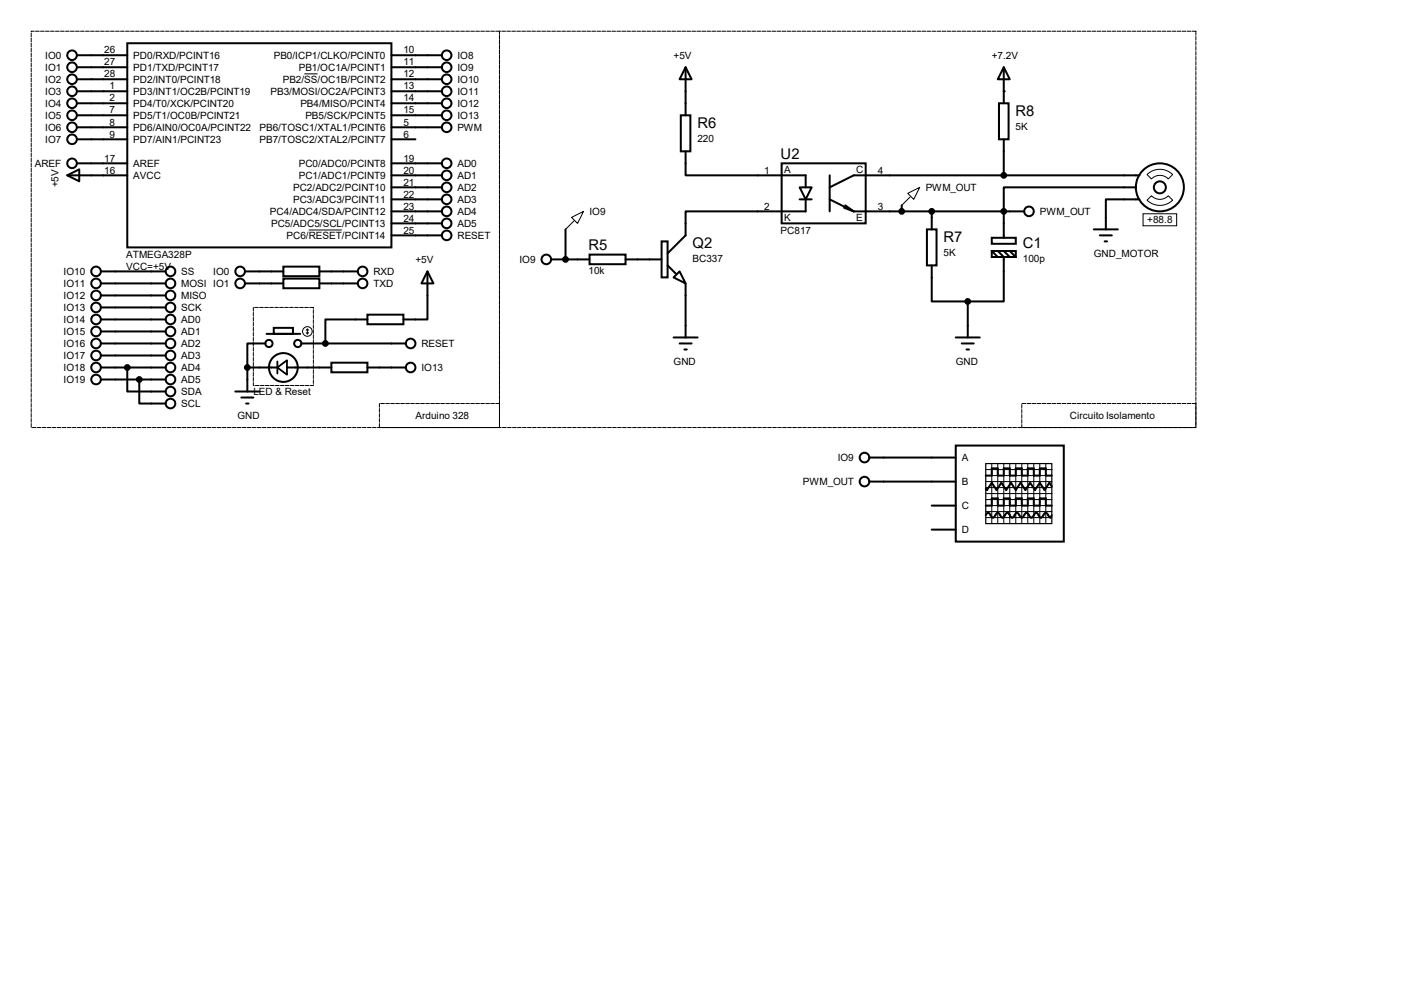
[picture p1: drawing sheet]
<svg xmlns="http://www.w3.org/2000/svg" width="297mm" height="210mm" viewBox="0 0 297 210" stroke-linecap="round" stroke-linejoin="round" font-family="sans-serif">
<g fill="none" stroke="#000" stroke-width=".42">
<path d="M16.3 19.3h10.6M16.3 16.8h10.6M16.3 14.2h10.6M16.3 11.7h10.6M26.9 9.1h55.9v43.2h-55.9zM82.8 19.3h10.7M82.8 16.8h10.7M82.8 14.2h10.7M82.8 11.7h10.7M145 14.2l1.3 2.6h-2.5zM145 14.2v10.2M212.3 14.2l1.3 2.6h-2.5z"/>
<path d="M212.3 14.2v7.6M14.2 37.1l2.6-1.3v2.6zM14.2 37.1h12.7M16.3 29.5h10.6M16.3 26.9h10.6M16.3 24.4h10.6M16.3 21.8h10.6M16.3 34.5h10.6M82.8 29.5h5.1M82.8 26.9h10.7M82.8 24.4h10.7M82.8 21.8h10.7"/>
<path d="M82.8 34.5h10.7M82.8 37.1h10.7M82.8 39.6h10.7M144 24.4h2v7.6h-2zM145 32v5.1h25.4v2.5M165.4 34.5h17.7v12.7h-17.7zM169.2 39.6h2.5l-1.3 2.6zM175.5 37.1v7.6M211.3 21.8h2.1v7.7h-2.1zM212.3 29.5v7.6M240.3 39.6h-28v10.7M241 37.1h-60.4l-5.1 2.5"/>
<path d="M21.3 57.4h13.8M21.3 59.9h13.8M51.8 57.4h8.1M51.8 59.9h8.1M59.9 56.4h7.7v2h-7.7zM59.9 58.9h7.7v2.1h-7.7zM67.6 57.4h8.1M67.6 59.9h8.1M82.8 42.2h10.7M82.8 44.7h10.7M82.8 47.2h10.7M82.8 49.8h10.7"/>
<path d="M90.4 57.4l1.3 2.5h-2.5zM90.4 57.4v10.2h-5.1M116.6 54.9h8.1M119.6 48.5v6.4M124.7 53.8h7.6v2.1h-7.6zM132.3 54.9h7.7M140 51.1h1.2v7.6h-1.2zM141.2 56.1l1.8 1.8M142.5 58.7l1.3-1.3 1.2 2.5zM145 59.9v11.5M169.2 42.2h2.5M170.4 42.2v2.5h-25.4v5.1l-3.8 3.8"/>
<path d="M175.5 42.2l5.1 2.5M178.6 43.9l2 .8M178.8 43.4l1.8 1.3M180.6 44.7h36.1M190.8 43.4v1.3M196.1 48.5h2v7.6h-2zM197.1 56.1v7.7h7.6M197.1 44.7v3.8M209.8 50.3h5.1v1.3h-5.1zM209.8 53.1h5.1v1.3h-5.1zM209.8 53.1l1.3 1.3M211.1 53.1l1.2 1.3v9.4h-7.6"/>
<path d="M212.3 53.1l1.3 1.3M213.6 53.1l1.3 1.3M231.4 48.5h5.1M232.7 49.8h2.5M233.7 51.1h.5M241 42.2h-7.1v6.3M21.3 77.7h13.8M21.3 62.5h13.8M21.3 65h13.8M21.3 72.6h13.8M21.3 67.6h13.8M21.3 70.1h13.8"/>
<path d="M21.3 75.2h13.8M26.9 77.7v5.1h8.2M52.3 77.7h6.4M52.3 77.7v5.1M56.1 72.6h-3.8v5.1M56.4 70.6h7.1M57.9 69.3h4.1v1.3h-4.1zM60.7 77.7h9.4M63.8 72.6h22.1M70.1 76.7h7.6v2h-7.6zM77.7 66.5h7.6v2.1h-7.6zM77.7 67.6h-8.9v5"/>
<path d="M77.7 77.7h8.2M142.5 71.4h5.1M143.8 72.6h2.5M144.8 73.9h.5M202.2 71.4h5.1M203.5 72.6h2.5M204.5 73.9h.5M204.7 63.8v7.6M21.3 80.3h13.8M29.5 80.3v5h5.6M49.8 82.8h5.1M51.1 84.1h2.5"/>
<path d="M52.1 85.3h.5M183.9 96.8h18.3M202.2 94.2h22.8v20.4h-22.8zM183.9 101.9h18.3M197.1 106.9h5.1M197.1 112h5.1M208.5 109l.5-.5 1.1 1 1-1 1 1 1-1 1 1 1-1 1.1 1 1-1 1 1 1-1 1 1 1-1 1 1 .3-.5M208.5 100.6h1.3v-1.5h1.3v1.5h1.2v-1.5h1.3v1.5h1.3v-1.5h1.3v1.5h1.2v-1.5h1.3v1.5h1.3v-1.5h1.2v1.5h1.3M208.5 106.9h1.3v-1.5h1.3v1.5h1.2v-1.5h1.3v1.5h1.3v-1.5h1.3v1.5h1.2v-1.5h1.3v1.5h1.3v-1.5h1.2v1.5h1.3M222.5 102.9l-.5-.8-1 1.5-1-1.5-1.1 1.5-1-1.5-1 1.5-1-1.5-1 1.5-1-1.5-1 1.5-1.1-1.5-1 1.5-1-1.5-1 1.5-.3-.2"/>
<circle cx="15.2" cy="19.3" r="1.02"/>
<circle cx="15.2" cy="14.2" r="1.02"/>
<circle cx="15.2" cy="11.7" r="1.02"/>
<circle cx="15.2" cy="16.8" r="1.02"/>
<circle cx="94.5" cy="14.2" r="1.02"/>
<circle cx="94.5" cy="16.8" r="1.02"/>
<circle cx="94.5" cy="11.7" r="1.02"/>
<circle cx="94.5" cy="19.3" r="1.02"/>
<circle cx="15.2" cy="34.5" r="1.02"/>
<circle cx="15.2" cy="21.8" r="1.02"/>
<circle cx="15.2" cy="29.5" r="1.02"/>
<circle cx="15.2" cy="26.9" r="1.02"/>
<circle cx="15.2" cy="24.4" r="1.02"/>
<circle cx="94.5" cy="21.8" r="1.02"/>
<circle cx="94.5" cy="26.9" r="1.02"/>
<circle cx="94.5" cy="24.4" r="1.02"/>
<circle cx="94.5" cy="37.1" r="1.02"/>
<circle cx="94.5" cy="34.5" r="1.02"/>
<circle cx="94.5" cy="39.6" r="1.02"/>
<circle cx="245.4" cy="39.6" r="5.1"/>
<circle cx="245.4" cy="39.6" r="1.27"/>
<circle cx="20.3" cy="57.4" r="1.02"/>
<circle cx="20.3" cy="59.9" r="1.02"/>
<circle cx="36.1" cy="57.4" r="1.02"/>
<circle cx="36.1" cy="59.9" r="1.02"/>
<circle cx="50.8" cy="57.4" r="1.02"/>
<circle cx="50.8" cy="59.9" r="1.02"/>
<circle cx="76.7" cy="57.4" r="1.02"/>
<circle cx="76.7" cy="59.9" r="1.02"/>
<circle cx="94.5" cy="42.2" r="1.02"/>
<circle cx="94.5" cy="49.8" r="1.02"/>
<circle cx="94.5" cy="44.7" r="1.02"/>
<circle cx="94.5" cy="47.2" r="1.02"/>
<circle cx="115.6" cy="54.9" r="1.02"/>
<circle cx="217.7" cy="44.7" r="1.02"/>
<circle cx="20.3" cy="65" r="1.02"/>
<circle cx="20.3" cy="75.2" r="1.02"/>
<circle cx="20.3" cy="62.5" r="1.02"/>
<circle cx="20.3" cy="77.7" r="1.02"/>
<circle cx="20.3" cy="67.6" r="1.02"/>
<circle cx="20.3" cy="70.1" r="1.02"/>
<circle cx="20.3" cy="72.6" r="1.02"/>
<circle cx="36.1" cy="77.7" r="1.02"/>
<circle cx="36.1" cy="65" r="1.02"/>
<circle cx="36.1" cy="67.6" r="1.02"/>
<circle cx="36.1" cy="75.2" r="1.02"/>
<circle cx="36.1" cy="70.1" r="1.02"/>
<circle cx="36.1" cy="72.6" r="1.02"/>
<circle cx="36.1" cy="62.5" r="1.02"/>
<circle cx="56.9" cy="72.6" r=".76"/>
<circle cx="59.9" cy="77.7" r="3"/>
<circle cx="63" cy="72.6" r=".76"/>
<circle cx="86.9" cy="77.7" r="1.02"/>
<circle cx="86.9" cy="72.6" r="1.02"/>
<circle cx="20.3" cy="80.3" r="1.02"/>
<circle cx="36.1" cy="85.3" r="1.02"/>
<circle cx="36.1" cy="82.8" r="1.02"/>
<circle cx="36.1" cy="80.3" r="1.02"/>
<circle cx="182.9" cy="96.8" r="1.02"/>
<circle cx="182.9" cy="101.9" r="1.02"/>
</g>
<g fill="#000">
<circle cx="212.3" cy="19.3" r=".21"/>
<circle cx="119.6" cy="54.9" r=".21"/>
</g>
<g fill="none" stroke="#000" stroke-width=".21">
<path d="M64.4 15.6h2.8M242.7 36.9a3.9 3.9 0 0 1 5.4 0l-1 .9a2.46 2.46 0 0 0-3.5 0zM65.3 48.6h7M120.9 46l2.5-1.3-1.2 2.5zM121.4 46.7l-1.8 1.8M192 40.9l2.6-1.3-1.3 2.6zM192.5 41.7l-1.7 1.7M241.8 45.2h7.1v2.6h-7.1zM242.7 42.3l.9-.9a2.46 2.46 0 0 0 3.5 0l1 .9a3.9 3.9 0 0 1-5.4 0zM64.8 70.4l.2 .2M65 69.6v1M65 69.6l-.2 .2"/>
<path d="M65 69.6l.3 .2M65.3 70.4l-.3 .2M208.5 99.3h14M209.8 98v12.7M211.1 98v12.7M212.3 98l.1 12.7M213.6 98l.1 12.7M214.9 98v12.7M216.2 98v12.7M217.4 98l.1 12.7M218.7 98v12.7M220 98v12.7"/>
<path d="M221.2 98l.1 12.7M208.5 101.9h14M208.5 100.6h14M208.5 103.1h14M208.5 105.7h14M208.5 106.9h14M208.5 108.2h14M208.5 109.5h14M208.5 104.4h14"/>
<circle cx="65" cy="70.1" r="1.02"/>
</g>
<path d="M58.7 77.7l2-1.5v3zM58.7 76.5v2.5" fill="none" stroke="#000" stroke-width=".38"/>
<path d="M6.6 6.6h99.1v83.8h-99.1zM105.7 6.6h147.3v83.8h-147.3zM53.6 65h12.7v16.5h-12.7zM80.3 85.3h25.4v5.1h-25.4zM216.2 85.3h36.8v5.1h-36.8z" fill="none" stroke="#000" stroke-width=".21" stroke-dasharray=".8 .3"/>
<g fill="#000" stroke="#000" stroke-width=".42">
<circle cx="212.3" cy="37.1" r=".51"/>
<circle cx="119.6" cy="54.9" r=".51"/>
<circle cx="190.8" cy="44.7" r=".51"/>
<circle cx="197.1" cy="44.7" r=".51"/>
<circle cx="212.3" cy="44.7" r=".51"/>
<circle cx="26.9" cy="77.7" r=".51"/>
<circle cx="52.3" cy="77.7" r=".51"/>
<circle cx="68.8" cy="72.6" r=".51"/>
<circle cx="204.7" cy="63.8" r=".51"/>
<circle cx="29.5" cy="80.3" r=".51"/>
</g>
<path d="M208.5 98h14v12.7h-14z" fill="none" stroke="#000" stroke-width=".25"/>
<g font-size="3.1">
<text x="147.5" y="27">R6</text>
<text x="214.8" y="24.5">R8</text>
<text x="165.1" y="33.7">U2</text>
<text x="124.5" y="53">R5</text>
<text x="146.5" y="52.4">Q2</text>
<text x="199.6" y="51.1">R7</text>
<text x="216.4" y="52.4">C1</text>
</g>
<g font-size="2.1">
<text x="22.1" y="11.3">26</text>
<text x="85.3" y="11.3">10</text>
<text x="9.6" y="17.5">IO2</text>
<text x="9.6" y="15">IO1</text>
<text x="9.6" y="12.4">IO0</text>
<text x="22.1" y="16.4">28</text>
<text x="22.1" y="13.8">27</text>
<text x="28.2" y="17.5">PD2/INT0/PCINT18</text>
<text x="28.2" y="15">PD1/TXD/PCINT17</text>
<text x="28.2" y="12.4">PD0/RXD/PCINT16</text>
<text x="57.9" y="12.4">PB0/ICP1/CLKO/PCINT0</text>
<text x="59.8" y="17.5">PB2/SS/OC1B/PCINT2</text>
<text x="63.2" y="15">PB1/OC1A/PCINT1</text>
<text x="85.3" y="13.8">11</text>
<text x="85.3" y="16.4">12</text>
<text x="96.8" y="12.4">IO8</text>
<text x="96.8" y="15">IO9</text>
<text x="96.8" y="17.5">IO10</text>
<text x="142.5" y="12.4">+5V</text>
<text x="209.8" y="12.4">+7.2V</text>
<text x="9.6" y="22.6">IO4</text>
<text x="9.6" y="20.1">IO3</text>
<text x="23.2" y="21.5">2</text>
<text x="23.2" y="18.9">1</text>
<text x="28.2" y="22.6">PD4/T0/XCK/PCINT20</text>
<text x="28.2" y="20.1">PD3/INT1/OC2B/PCINT19</text>
<text x="57.2" y="20.1">PB3/MOSI/OC2A/PCINT3</text>
<text x="63.5" y="22.6">PB4/MISO/PCINT4</text>
<text x="85.3" y="18.9">13</text>
<text x="85.3" y="21.5">14</text>
<text x="96.8" y="20.1">IO11</text>
<text x="96.8" y="22.6">IO12</text>
<text x="9.6" y="27.7">IO6</text>
<text x="9.6" y="25.1">IO5</text>
<text x="23.2" y="26.5">8</text>
<text x="23.2" y="24">7</text>
<text x="23.2" y="29.1">9</text>
<text x="28.2" y="27.7">PD6/AIN0/OC0A/PCINT22</text>
<text x="28.2" y="25.1">PD5/T1/OC0B/PCINT21</text>
<text x="54.9" y="27.7">PB6/TOSC1/XTAL1/PCINT6</text>
<text x="64.6" y="25.1">PB5/SCK/PCINT5</text>
<text x="85.3" y="24">15</text>
<text x="85.3" y="29.1">6</text>
<text x="85.3" y="26.5">5</text>
<text x="96.8" y="25.1">IO13</text>
<text x="96.8" y="27.7">PWM</text>
<text x="147.5" y="29.9">220</text>
<text x="214.8" y="27.4">5K</text>
<text x="7.4" y="35.3">AREF</text>
<text x="9.6" y="30.2">IO7</text>
<text x="22.1" y="34.2">17</text>
<text x="28.2" y="35.3">AREF</text>
<text x="28.2" y="30.2">PD7/AIN1/PCINT23</text>
<text x="54.9" y="30.2">PB7/TOSC2/XTAL2/PCINT7</text>
<text x="63.2" y="35.3">PC0/ADC0/PCINT8</text>
<text x="85.3" y="34.2">19</text>
<text x="96.8" y="35.3">AD0</text>
<text x="12.4" y="39.6" transform="rotate(-90 12.4 39.6)">+5V</text>
<text x="22.1" y="36.7">16</text>
<text x="28.2" y="37.8">AVCC</text>
<text x="62" y="40.4">PC2/ADC2/PCINT10</text>
<text x="63.2" y="37.8">PC1/ADC1/PCINT9</text>
<text x="85.3" y="41.8">22</text>
<text x="85.3" y="39.2">21</text>
<text x="85.3" y="36.7">20</text>
<text x="96.8" y="37.8">AD1</text>
<text x="96.8" y="40.4">AD2</text>
<text x="161.6" y="36.7">1</text>
<text x="165.9" y="36.6">A</text>
<text x="181.1" y="36.6">C</text>
<text x="185.7" y="36.7">4</text>
<text x="195.8" y="40.4">PWM_OUT</text>
<text x="57.1" y="45.5">PC4/ADC4/SDA/PCINT12</text>
<text x="62" y="42.9">PC3/ADC3/PCINT11</text>
<text x="85.3" y="46.9">24</text>
<text x="85.3" y="44.3">23</text>
<text x="96.8" y="42.9">AD3</text>
<text x="96.8" y="45.5">AD4</text>
<text x="124.7" y="45.5">IO9</text>
<text x="161.6" y="44.3">2</text>
<text x="165.9" y="46.7">K</text>
<text x="181.1" y="46.7">E</text>
<text x="185.7" y="44.3">3</text>
<text x="220" y="45.5">PWM_OUT</text>
<text x="242.7" y="47.2">+88.8</text>
<text x="57.4" y="48">PC5/ADC5/SCL/PCINT13</text>
<text x="60.6" y="50.5">PC6/RESET/PCINT14</text>
<text x="85.3" y="49.4">25</text>
<text x="96.8" y="48">AD5</text>
<text x="96.8" y="50.5">RESET</text>
<text x="165.1" y="49.4">PC817</text>
<text x="13.5" y="58.2">IO10</text>
<text x="26.7" y="54.5">ATMEGA328P</text>
<text x="26.7" y="57">VCC=+5V</text>
<text x="38.4" y="58.2">SS</text>
<text x="45.1" y="58.2">IO0</text>
<text x="79" y="58.2">RXD</text>
<text x="87.9" y="55.6">+5V</text>
<text x="109.9" y="55.6">IO9</text>
<text x="124.5" y="58">10k</text>
<text x="146.5" y="55.3">BC337</text>
<text x="199.6" y="54.1">5K</text>
<text x="216.4" y="55.3">100p</text>
<text x="231.4" y="54.4">GND_MOTOR</text>
<text x="13.5" y="60.7">IO11</text>
<text x="13.5" y="63.2">IO12</text>
<text x="13.5" y="65.8">IO13</text>
<text x="38.4" y="60.7">MOSI IO1</text>
<text x="38.4" y="63.2">MISO</text>
<text x="38.4" y="65.8">SCK</text>
<text x="79" y="60.7">TXD</text>
<text x="13.5" y="68.3">IO14</text>
<text x="13.5" y="70.9">IO15</text>
<text x="38.4" y="68.3">AD0</text>
<text x="38.4" y="70.9">AD1</text>
<text x="13.5" y="73.4">IO16</text>
<text x="13.5" y="75.9">IO17</text>
<text x="38.4" y="73.4">AD2</text>
<text x="38.4" y="75.9">AD3</text>
<text x="89.2" y="73.4">RESET</text>
<text x="142.5" y="77.2">GND</text>
<text x="202.2" y="77.2">GND</text>
<text x="13.5" y="78.5">IO18</text>
<text x="13.5" y="81">IO19</text>
<text x="38.4" y="78.5">AD4</text>
<text x="38.4" y="81">AD5</text>
<text x="38.4" y="83.6">SDA</text>
<text x="53.6" y="83.5">LED &amp; Reset</text>
<text x="89.2" y="78.5">IO13</text>
<text x="38.4" y="86.1">SCL</text>
<text x="50.2" y="88.6">GND</text>
<text x="87.9" y="88.6">Arduino 328</text>
<text x="226.3" y="88.6">Circuito Isolamento</text>
<text x="177.2" y="97.5">IO9</text>
<text x="203.5" y="97.5">A</text>
<text x="169.8" y="102.6">PWM_OUT</text>
<text x="203.5" y="102.6">B</text>
<text x="203.5" y="107.7">C</text>
<text x="203.5" y="112.8">D</text>
</g>
</svg>
